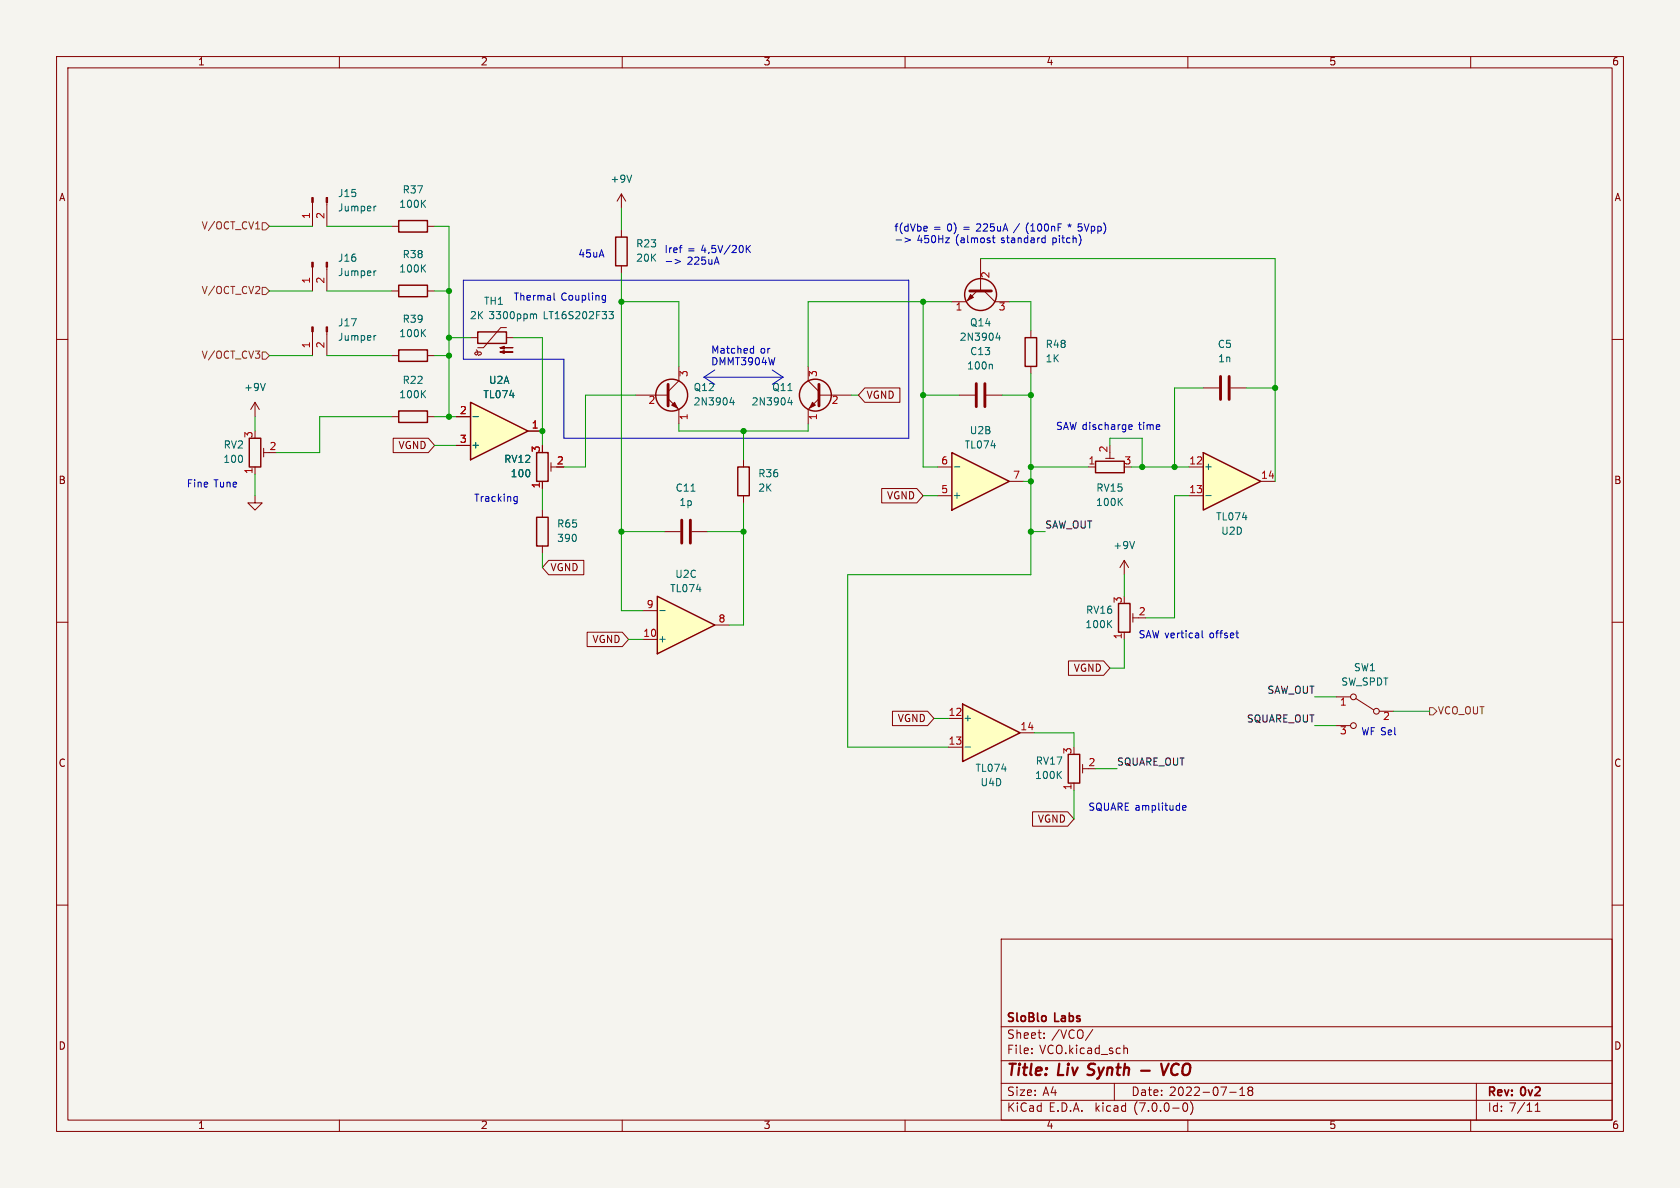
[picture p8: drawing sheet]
<svg xmlns="http://www.w3.org/2000/svg" width="297mm" height="210mm" viewBox="0 0 297 210" stroke-linecap="round" stroke-linejoin="round" font-family="sans-serif">
<path d="M0 0h297v210h-297z" fill="#f5f4ef" stroke="#f5f4ef" stroke-width=".18"/>
<g fill="none" stroke="#840000" stroke-width=".18">
<path d="M10 10h277v190h-277zM12 12h273v186h-273zM60 10v2M110 10v2M160 10v2M210 10v2M260 10v2M10 60h2M285 60h2M95.9 90.2v1.2M95.9 96.5v1.3M117.5 94h2.8"/>
<path d="M122.3 94h2.8M131.4 81.3v1.3M131.4 87.6v1.3M10 110h2M285 110h2M10 160h2M285 160h2M177 166h108v32h-108zM60 198v2M110 198v2M160 198v2M177 194.5h108"/>
<path d="M177 191.5h108M177 187.5h108M177 181.5h108M182.4 186.1v.2M182.4 185.3v.2M184.6 183.4v.2M184.6 182.6v.2M193.2 182l-1.3 1.9M197 191.5v3M198.8 185.3h.5v1M209.3 195h.2a.81 .81 0 0 1 .5 .6 .81 .81 0 0 1-.3 .8l-.1 .1a.81 .81 0 0 1-.6-.7 .81 .81 0 0 1 .3-.8zM210 198v2"/>
<path d="M210.5 194.8a1.74 1.74 0 0 1 0 2.2M217.4 193.1h1.1M219.2 193.7h.8M219.2 192.6l.4-.4v1.5M220.9 192.8l-.3 .3 .1 .4 .2 .2h.3l.3-.3-.1-.5-.2-.1M220.9 192.8l-.3-.3 .3-.3h.3l.3 .2-.3 .4M220.9 192.8h.3M260 198v2M261 191.5v6.5M271.4 196.5h.9M271.4 195.4l.4-.4v1.5"/>
</g>
<path d="M201.7 189.3h1.6M205.3 188l.4 2 .9-2" fill="none" stroke="#840000" stroke-width=".4"/>
<path d="M120.5 91.9v4.1M122 91.9v4.1" fill="none" stroke="#840000" stroke-width=".51"/>
<path d="M94.9 91.4h2v5.1h-2zM130.4 82.6h2.1v5h-2.1z" fill="none" stroke="#840000" stroke-width=".25"/>
<path d="M168.3 80l10.1 5.1-10.1 5.1z" fill="#ffffc2"/>
<path d="M94.9 80h2v5.1h-2zM168.3 80l10.1 5.1-10.1 5.1z" fill="none" stroke="#840000" stroke-width=".25"/>
<path d="M169.5 69.9h2.8M174.4 69.9h2.8M95.9 85.1v1.3M97.4 82.6h1M97.4 81.8v1.5M165.7 87.6h2.6M165.7 82.6h2.6M178.4 85.1h2.6" fill="none" stroke="#840000" stroke-width=".18"/>
<path d="M175.3 64.4l.1 .2v.6M168.7 82.5h1" fill="none" stroke="#006464" stroke-width=".18"/>
<path d="M172.6 67.8v4.1M174.1 67.8v4.1" fill="none" stroke="#840000" stroke-width=".51"/>
<path d="M116.2 105.4l10.2 5.1-10.2 5.1z" fill="#ffffc2"/>
<path d="M116.2 105.4l10.2 5.1-10.2 5.1z" fill="none" stroke="#840000" stroke-width=".25"/>
<path d="M113.7 113h2.5M113.7 108h2.5M126.4 110.5h2.5" fill="none" stroke="#840000" stroke-width=".18"/>
<path d="M116.6 107.9h1" fill="none" stroke="#006464" stroke-width=".18"/>
<path d="M83.2 71.1l10.1 5.1-10.1 5.1z" fill="#ffffc2"/>
<g fill="none" stroke="#840000" stroke-width=".25">
<path d="M70.5 39h5.1v2h-5.1zM84.5 58.7h5v2h-5zM108.8 41.9h2.1v5.1h-2.1zM181.2 59.7h2.1v5.1h-2.1zM44.1 77.5h2v5.1h-2zM70.5 72.6h5.1v2.1h-5.1zM70.5 61.8h5.1v2.1h-5.1zM83.2 71.1l10.1 5.1-10.1 5.1zM193.7 81.5h5.1v2.1h-5.1zM197.7 106.7h2.1v5.1h-2.1z"/>
<circle cx="173.4" cy="52.1" r="2.82"/>
<circle cx="118.7" cy="69.8" r="2.82"/>
<circle cx="144.1" cy="69.8" r="2.82"/>
</g>
<g fill="none" stroke="#840000" stroke-width=".18">
<path d="M55.2 35.8v4.2M57.8 35.8v4.2M109.9 34.3l-.8 1.3M109.9 34.3v2.5M109.9 34.3l.7 1.3M55.2 47.2v4.2M55.2 58.6v4.3M57.8 47.2v4.2M57.8 58.6v4.3M69.2 40h1.3M75.6 40h1.2M83.2 59.7h1.3"/>
<path d="M89.5 57.9h-1l-3 3.6h-1M89.5 59.7h1.3M109.9 40.6v1.3M109.9 47v1.3M172.7 51.4l-1.9 1.9h-2.5M173.4 45.7v5.7M174 51.4l1.9 1.9h2.5M182.2 58.4v1.3M45.1 71.1v2.6M45.1 71.1l-.8 1.3M45.1 71.1l.7 1.3M46.6 79.2v1.6"/>
<path d="M69.2 73.7h1.3M69.2 62.9h1.3M75.6 73.7h1.2M75.6 62.9h1.2M80.6 73.7h2.6M80.6 78.7h2.6M84.2 61.8l.2 .3 .1 .3-.2 .3h-.2l-.1-.3 .1-.2h.8l.2 .2-.1 .3-.4 .2M93.3 76.2h2.6M112.4 69.9h5.7M118.1 70.5l1.9 1.9v2.5M120 64.8v2.5l-1.9 1.9M142.9 64.8v2.5l1.9 1.9"/>
<path d="M144.8 70.5l-1.9 1.9v2.5M144.8 69.9h5.7M182.2 64.8v1.2M212.7 68.6h2.8M217.6 68.6h2.7M45.1 87.6v1.3h1.3l-1.3 1.3-1.3-1.3h1.3M45.1 82.6v1.2M46.6 80h1M192.4 82.6h1.3M195.5 81h1.5M196.2 80v1M198.8 99.1v2.5"/>
<path d="M198.8 99.1l-.8 1.2M198.8 99.1l.7 1.2M198.8 111.8v1.2M200.3 108.5v1.5M200.3 109.2h1M236.2 123.2h2.6M236.2 128.3h2.6M239.6 123.4l3.2 2.1M243.8 125.7h2.6"/>
<circle cx="239.3" cy="123.2" r=".51"/>
<circle cx="239.3" cy="128.3" r=".51"/>
<circle cx="243.3" cy="125.7" r=".51"/>
</g>
<g fill="none" stroke="#006464" stroke-width=".18">
<path d="M66.5 36.4l-.3 .2M111.7 30.9l-.5 1.3M66.5 47.9l-.3 .1M66.5 59.3l-.3 .1M94.3 55.6v.1M94.3 55.7v.6M94.3 55.7l.2-.2 .3 .1 .1 .7M107.7 55.1h.7l-.4 .5 .4 .1v.4l-.2 .2h-.4M176.4 58.8l-.3 .9h.8M176.7 59.3v.9M46.9 67.8l-.4 1.2M83.6 73.6h1"/>
<path d="M129.3 70.3l-.3 .9h.8M129.6 70.7v.9M139.6 70.3l-.3 .9h.8M139.9 70.7v.9M200.6 95.7l-.5 1.3"/>
</g>
<path d="M171.4 51.4h3.9M118.1 67.9v3.9M144.8 67.9v3.9M215.8 66.5v4.1M217.3 66.5v4.1" fill="none" stroke="#840000" stroke-width=".51"/>
<g fill="#840000" stroke="#840000" stroke-width=".18">
<path d="M57.7 34.9h.2v.9h-.2z"/>
<path d="M55.1 34.9h.3v.9h-.3z"/>
<path d="M57.7 46.4h.2v.8h-.2z"/>
<path d="M55.1 46.4h.3v.8h-.3z"/>
<path d="M119.3 71.1l.5 1-1.1-.5z"/>
<path d="M143.6 71.1l.5 .5-1 .5z"/>
<path d="M171.6 52.1l.5 .5-1 .5z"/>
<path d="M57.7 57.8h.2v.8h-.2z"/>
<path d="M55.1 57.8h.3v.8h-.3z"/>
<path d="M88.4 62.2l.8-.2v.5l-.8-.3h2.3z"/>
<path d="M88.4 61.5l.8-.3v.5l-.8-.2h2.3z"/>
</g>
<path d="M212.7 80l10.2 5.1-10.2 5.1z" fill="#ffffc2"/>
<path d="M70.5 50.4h5.1v2.1h-5.1zM212.7 80l10.2 5.1-10.2 5.1zM188.8 133.4h2.1v5h-2.1z" fill="none" stroke="#840000" stroke-width=".25"/>
<path d="M69.2 51.4h1.3M75.6 51.4h1.2M210.2 82.6h2.5M210.2 87.6h2.5M222.9 85.1h2.5M189.9 138.4v1.3M191.4 135.1v1.6M191.4 135.9h1" fill="none" stroke="#840000" stroke-width=".18"/>
<path d="M213.2 87.6h.9" fill="none" stroke="#006464" stroke-width=".18"/>
<path d="M170.2 124.5l10.1 5-10.1 5.1z" fill="#ffffc2"/>
<path d="M170.2 124.5l10.1 5-10.1 5.1z" fill="none" stroke="#840000" stroke-width=".25"/>
<g fill="none" stroke="#840000" stroke-width=".18">
<path d="M69.5 77.5h6.2l1.1 1.2-1.1 1.3h-6.2zM80.6 73.7h2.6M80.6 78.7h2.6M93.3 76.2h2.6M152.9 68.6h6.2v2.5h-6.2l-1.1-1.2zM95.9 85.1v1.3M97 99.1h6.2v2.5h-6.2l-1.1-1.3zM155.9 86.4h6.2l1.1 1.2-1.1 1.3h-6.2zM103.8 111.8h6.2l1.1 1.2-1.1 1.3h-6.2zM188.9 116.8h6.2l1.1 1.3-1.1 1.3h-6.2zM157.8 125.7h6.2l1.1 1.3-1.1 1.3h-6.2zM167.6 127h2.6"/>
<path d="M167.6 132.1h2.6M180.3 129.5h2.6M182.5 143.5h6.3l1.1 1.3-1.1 1.3h-6.3z"/>
</g>
<path d="M83.6 73.6h1M170.6 132.1h1" fill="none" stroke="#006464" stroke-width=".18"/>
<path d="M46.4 39.4h.6l.6 .6-.6 .6h-.6zM45.1 51.9h.8M45.2 40.5h.7M45.9 50.8v.4M46.4 50.8h.6l.6 .6-.6 .7h-.6zM45.1 62.1h.8l-.4 .4M45.9 62.7v.5M46.4 62.2h.6l.6 .7-.6 .6h-.6zM252.7 125.1h.7l.6 .6-.6 .7h-.7z" fill="none" stroke="#725600" stroke-width=".18"/>
<g fill="none" stroke="#0000c2" stroke-width=".18">
<path d="M188.8 39.8l.3 .1-.2 .2M81.9 49.5h78.8v28h-61v-14h-17.8zM97.9 51.8v1.1l.2 .2M106.7 52.2l.3 .1M107 52.2v1l-.1 .2-.3 .1M107 53l-.3 .1M117.8 46.2h.9M119.3 45.9l1 .3-1 .4M131.9 43.4v1.3M132.1 43.9l.6 .8M132.7 43.4l-.8 .7M158.4 42.4h1"/>
<path d="M160 42.1l1 .3-1 .4M163.9 40.1v.2l-.6 .1M167.8 42.1l-.6 .8h.6M175.4 42.1h.5M175.6 41.6v1.1l.3 .2M184.7 42.1h.1M184.8 42.8l-.4 .1M184.8 41.6v1.3M124.5 66.7h13.9M124.5 66.7l1.9 1.2M126.4 65.4l-1.9 1.3M132.9 61.6l.3 .1"/>
<path d="M133.2 61.2v1.2M133.2 62.4h-.3M136.5 65.4l1.9 1.3M138.4 66.7l-1.9 1.2M199.5 75.5l.7-.1-.1-.3h-.4l-.2 .2 .1 .6h.5M91.1 87.8h.3M91.4 87.8v1l-.1 .2h-.3M91.4 88.6h-.3M212.5 111.5v1.1l.2 .2M218.5 111.9h.5M218.7 112.7l.3 .1M209.1 142.8l.6-.1-.1-.3h-.3l-.2 .2v.6h.5"/>
</g>
<g fill="none" stroke="#009600" stroke-width=".18">
<path d="M109.9 36.8v3.8M47.6 51.4h7.6M47.6 40h7.6M57.8 51.4h11.4M57.8 40h11.4M76.8 40h2.6v33.7M76.8 51.4h2.6M79.4 59.7h3.8M90.8 59.7h5.1v19M109.9 53.3h10.1v11.5M109.9 48.3v59.7h3.8M163.2 53.3v29.3h2.5"/>
<path d="M168.3 53.3h-25.4v11.5M173.4 45.7h52v39.4M178.4 53.3h3.8v5.1M45.1 73.7v2.5M47.6 62.9h7.6M57.8 62.9h11.4M69.2 73.7h-12.7v6.3h-7.6M76.8 62.9h2.6M76.8 73.7h3.8M76.8 78.7h3.8M112.4 69.9h-8.9v12.7h-3.8M120 74.9v1.3h22.9v-1.3"/>
<path d="M131.4 76.2v5.1M150.5 69.9h1.3M163.2 69.9h6.3M177.2 69.9h5M182.2 66v35.6h-32.3v30.5h17.7M196.2 78.7v-1.2h5.7v5.1M212.7 68.6h-5.1v14M220.3 68.6h5.1M45.1 83.8v3.8M95.9 86.4v3.8M95.9 97.8v2.5M109.9 94h7.6"/>
<path d="M125.1 94h6.3M131.4 88.9v21.6h-2.5M163.2 87.6h2.5M181 85.1h1.2M182.2 82.6h10.2M182.2 94h2.6M200 82.6h10.2M210.2 87.6h-2.6v21.6h-5M111.1 113h2.6M198.8 101.6v3.8M198.8 113v5.1h-2.6M165.1 127h2.5"/>
<path d="M182.9 129.5h7v2.6M189.9 139.7v5.1M193.7 135.9h3.8M232.4 123.2h3.8M232.4 128.3h3.8M246.4 125.7h6.3"/>
</g>
<g fill="#009600" stroke="#009600" stroke-width=".18">
<circle cx="182.2" cy="69.9" r=".46"/>
<circle cx="163.2" cy="69.9" r=".46"/>
<circle cx="131.4" cy="94" r=".46"/>
<circle cx="182.2" cy="85.1" r=".46"/>
<circle cx="182.2" cy="82.6" r=".46"/>
<circle cx="201.9" cy="82.6" r=".46"/>
<circle cx="182.2" cy="94" r=".46"/>
<circle cx="163.2" cy="53.3" r=".46"/>
<circle cx="225.4" cy="68.6" r=".46"/>
<circle cx="207.6" cy="82.6" r=".46"/>
<circle cx="109.9" cy="53.3" r=".46"/>
<circle cx="79.4" cy="59.7" r=".46"/>
<circle cx="79.4" cy="62.9" r=".46"/>
<circle cx="79.4" cy="51.4" r=".46"/>
<circle cx="79.4" cy="73.7" r=".46"/>
<circle cx="109.9" cy="94" r=".46"/>
<circle cx="95.9" cy="76.2" r=".46"/>
<circle cx="131.4" cy="76.2" r=".46"/>
</g>
<g font-size="2.8" fill="#840000">
<text x="178" y="190.8">Title:</text>
<text x="187.1" y="190.8">Liv Synth</text>
<text x="207.2" y="190.8">VCO</text>
</g>
<g font-size="2.1" fill="#840000">
<text x="178" y="183.9">Sheet:</text>
<text x="178" y="181.1">SloBlo</text>
<text x="185.9" y="183.9">/VCO/</text>
<text x="186.6" y="181.1">Labs</text>
<text x="178" y="186.6">File:</text>
<text x="183.8" y="186.6">VCO.kicad_sch</text>
<text x="178" y="196.8">KiCad</text>
<text x="178" y="194">Size:</text>
<text x="184.3" y="194">A4</text>
<text x="185.4" y="196.8">E.D.A.</text>
<text x="193.7" y="196.8">kicad</text>
<text x="200" y="194">Date:</text>
<text x="200.6" y="196.8">(7.0.0-0)</text>
<text x="206.7" y="194">2022-07-18</text>
<text x="263" y="194.2">Rev:</text>
<text x="263" y="196.8">Id: 7/11</text>
<text x="269" y="194.2">0v2</text>
</g>
<g font-size="1.8" fill="#840000">
<text x="35" y="11.8">1</text>
<text x="85" y="11.8">2</text>
<text x="135" y="11.8">3</text>
<text x="185" y="11.8">4</text>
<text x="235" y="11.8">5</text>
<text x="285" y="11.8">6</text>
<text x="10.4" y="35.8">A</text>
<text x="285.4" y="35.8">A</text>
<text x="153.2" y="70.8">VGND</text>
<text x="70.3" y="79.7">VGND</text>
<text x="10.3" y="85.8">B</text>
<text x="156.7" y="88.5">VGND</text>
<text x="285.3" y="85.8">B</text>
<text x="97.3" y="101.2">VGND</text>
<text x="104.6" y="113.9">VGND</text>
<text x="189.7" y="119">VGND</text>
<text x="158.6" y="127.9">VGND</text>
<text x="10.3" y="135.8">C</text>
<text x="285.3" y="135.8">C</text>
<text x="183.4" y="145.7">VGND</text>
<text x="10.3" y="185.8">D</text>
<text x="285.3" y="185.8">D</text>
<text x="35" y="199.8">1</text>
<text x="85" y="199.8">2</text>
<text x="135" y="199.8">3</text>
<text x="185" y="199.8">4</text>
<text x="235" y="199.8">5</text>
<text x="285" y="199.8">6</text>
</g>
<g font-size="1.8" fill="#006464">
<text x="59.7" y="35.1">J15</text>
<text x="71.1" y="34.5">R37</text>
<text x="107.9" y="32.6">+9V</text>
<text x="59.7" y="37.7">Jumper</text>
<text x="70.5" y="37">100K</text>
<text x="59.7" y="46.5">J16</text>
<text x="71.1" y="45.9">R38</text>
<text x="112.4" y="44">R23</text>
<text x="112.4" y="46.5">20K</text>
<text x="59.7" y="49.1">Jumper</text>
<text x="70.5" y="48.5">100K</text>
<text x="59.7" y="58">J17</text>
<text x="70.5" y="59.9">100K</text>
<text x="71.1" y="57.3">R39</text>
<text x="83" y="56.7">2K 3300ppm</text>
<text x="85.5" y="54.2">TH1</text>
<text x="96.1" y="56.7">LT16S202F33</text>
<text x="171.4" y="58">Q14</text>
<text x="59.7" y="60.5">Jumper</text>
<text x="169.6" y="60.5">2N3904</text>
<text x="170.9" y="65.6">100n</text>
<text x="171.4" y="63.1">C13</text>
<text x="184.8" y="61.8">R48</text>
<text x="184.8" y="64.3">1K</text>
<text x="215.2" y="61.8">C5</text>
<text x="215.3" y="64.3">1n</text>
<text x="43.1" y="69.4">+9V</text>
<text x="70.5" y="70.7">100K</text>
<text x="71.1" y="68.1">R22</text>
<text x="85.4" y="70.7">TL074</text>
<text x="86.4" y="68.1">U2A</text>
<text x="122.6" y="69.4">Q12</text>
<text x="122.6" y="71.9">2N3904</text>
<text x="132.8" y="71.9">2N3904</text>
<text x="136.5" y="69.4">Q11</text>
<text x="171.4" y="77">U2B</text>
<text x="39.4" y="82.1">100</text>
<text x="39.5" y="79.6">RV2</text>
<text x="83.3" y="79.6">+</text>
<text x="89.1" y="82.1">RV12</text>
<text x="170.5" y="79.6">TL074</text>
<text x="212.9" y="83.4">+</text>
<text x="90.2" y="84.6">100</text>
<text x="119.4" y="87.2">C11</text>
<text x="120" y="89.7">1p</text>
<text x="134" y="84.6">R36</text>
<text x="134" y="87.2">2K</text>
<text x="168.4" y="88.5">+</text>
<text x="193.7" y="89.7">100K</text>
<text x="193.8" y="87.2">RV15</text>
<text x="98.4" y="93.5">R65</text>
<text x="214.9" y="92.3">TL074</text>
<text x="215.8" y="94.8">U2D</text>
<text x="98.4" y="96.1">390</text>
<text x="196.8" y="97.3">+9V</text>
<text x="118.4" y="105">TL074</text>
<text x="119.3" y="102.4">U2C</text>
<text x="116.3" y="113.9">+</text>
<text x="191.8" y="111.3">100K</text>
<text x="191.9" y="108.8">RV16</text>
<text x="239.3" y="118.9">SW1</text>
<text x="237.1" y="121.5">SW_SPDT</text>
<text x="170.3" y="127.8">+</text>
<text x="172.4" y="136.7">TL074</text>
<text x="182.9" y="138">100K</text>
<text x="183" y="135.4">RV17</text>
<text x="173.3" y="139.3">U4D</text>
</g>
<g font-size="1.8" fill="#725600">
<text x="35.5" y="40.8">V/OCT_CV1</text>
<text x="35.5" y="52.3">V/OCT_CV2</text>
<text x="35.5" y="63.7">V/OCT_CV3</text>
<text x="254.2" y="126.6">VCO_OUT</text>
</g>
<g font-size="1.8" fill="#a90000">
<text x="55" y="38.8" transform="rotate(-90 55 38.8)">1</text>
<text x="57.5" y="38.8" transform="rotate(-90 57.5 38.8)">2</text>
<text x="55" y="50.2" transform="rotate(-90 55 50.2)">1</text>
<text x="57.5" y="50.2" transform="rotate(-90 57.5 50.2)">2</text>
<text x="175.3" y="49.2" transform="rotate(-90 175.3 49.2)">2</text>
<text x="168.9" y="55.2">1</text>
<text x="176.5" y="55.2">3</text>
<text x="55" y="61.6" transform="rotate(-90 55 61.6)">1</text>
<text x="57.5" y="61.6" transform="rotate(-90 57.5 61.6)">2</text>
<text x="114.6" y="71.8">2</text>
<text x="121.9" y="66.7" transform="rotate(-90 121.9 66.7)">3</text>
<text x="144.8" y="66.7" transform="rotate(-90 144.8 66.7)">3</text>
<text x="147" y="71.8">2</text>
<text x="44.8" y="77.5" transform="rotate(-90 44.8 77.5)">3</text>
<text x="81.2" y="73.4">2</text>
<text x="93.9" y="75.9">1</text>
<text x="121.9" y="74.3" transform="rotate(-90 121.9 74.3)">1</text>
<text x="144.8" y="74.3" transform="rotate(-90 144.8 74.3)">1</text>
<text x="44.8" y="83.9" transform="rotate(-90 44.8 83.9)">1</text>
<text x="47.6" y="79.8">2</text>
<text x="81.2" y="78.5">3</text>
<text x="95.6" y="80" transform="rotate(-90 95.6 80)">3</text>
<text x="98.4" y="82.3">2</text>
<text x="166.3" y="82.3">6</text>
<text x="192.4" y="82.3">1</text>
<text x="196" y="80" transform="rotate(-90 196 80)">2</text>
<text x="198.7" y="82.3">3</text>
<text x="210.2" y="82.3">12</text>
<text x="95.6" y="86.4" transform="rotate(-90 95.6 86.4)">1</text>
<text x="166.3" y="87.4">5</text>
<text x="179" y="84.8">7</text>
<text x="210.2" y="87.4">13</text>
<text x="222.9" y="84.8">14</text>
<text x="114.3" y="107.7">9</text>
<text x="198.5" y="106.7" transform="rotate(-90 198.5 106.7)">3</text>
<text x="113.7" y="112.8">10</text>
<text x="127" y="110.2">8</text>
<text x="198.5" y="113.1" transform="rotate(-90 198.5 113.1)">1</text>
<text x="201.3" y="109">2</text>
<text x="236.8" y="125.1">1</text>
<text x="167.6" y="126.7">12</text>
<text x="167.6" y="131.8">13</text>
<text x="180.3" y="129.3">14</text>
<text x="236.8" y="130.2">3</text>
<text x="244.4" y="127.6">2</text>
<text x="189.6" y="133.4" transform="rotate(-90 189.6 133.4)">3</text>
<text x="192.4" y="135.6">2</text>
<text x="189.6" y="139.7" transform="rotate(-90 189.6 139.7)">1</text>
</g>
<g font-size="1.8" fill="#0000c2">
<text x="158.1" y="41.1">f(dVbe</text>
<text x="165.1" y="41.1">=</text>
<text x="167.5" y="41.1">0)</text>
<text x="170.5" y="41.1">=</text>
<text x="172.9" y="41.1">225uA</text>
<text x="179.7" y="41.1">/</text>
<text x="181.9" y="41.1">(100nF</text>
<text x="189.5" y="41.1">* 5Vpp)</text>
<text x="102.2" y="45.7">45uA</text>
<text x="117.5" y="44.9">Iref</text>
<text x="121.5" y="47">225uA</text>
<text x="121.6" y="44.9">=</text>
<text x="124" y="44.9">4,5V/20K</text>
<text x="162.1" y="43.2">450Hz</text>
<text x="169" y="43.2">(almost</text>
<text x="177.2" y="43.2">standard</text>
<text x="186.3" y="43.2">pitch)</text>
<text x="90.8" y="53.3">Thermal</text>
<text x="99.2" y="53.3">Coupling</text>
<text x="125.7" y="62.7">Matched</text>
<text x="125.7" y="64.8">DMMT3904W</text>
<text x="134.4" y="62.7">or</text>
<text x="186.7" y="76.2">SAW discharge</text>
<text x="201.4" y="76.2">time</text>
<text x="33" y="86.4">Fine</text>
<text x="37.8" y="86.4">Tune</text>
<text x="83.8" y="88.9">Tracking</text>
<text x="201.3" y="113">SAW vertical</text>
<text x="213.9" y="113">offset</text>
<text x="240.7" y="130.2">WF Sel</text>
<text x="192.4" y="143.5">SQUARE amplitude</text>
</g>
<g font-size="1.8" fill="#0f0f0f">
<text x="184.8" y="93.6">SAW_OUT</text>
<text x="223.9" y="122.8">SAW_OUT</text>
<text x="220.3" y="127.9">SQUARE_OUT</text>
<text x="197.5" y="135.5">SQUARE_OUT</text>
</g>
</svg>
